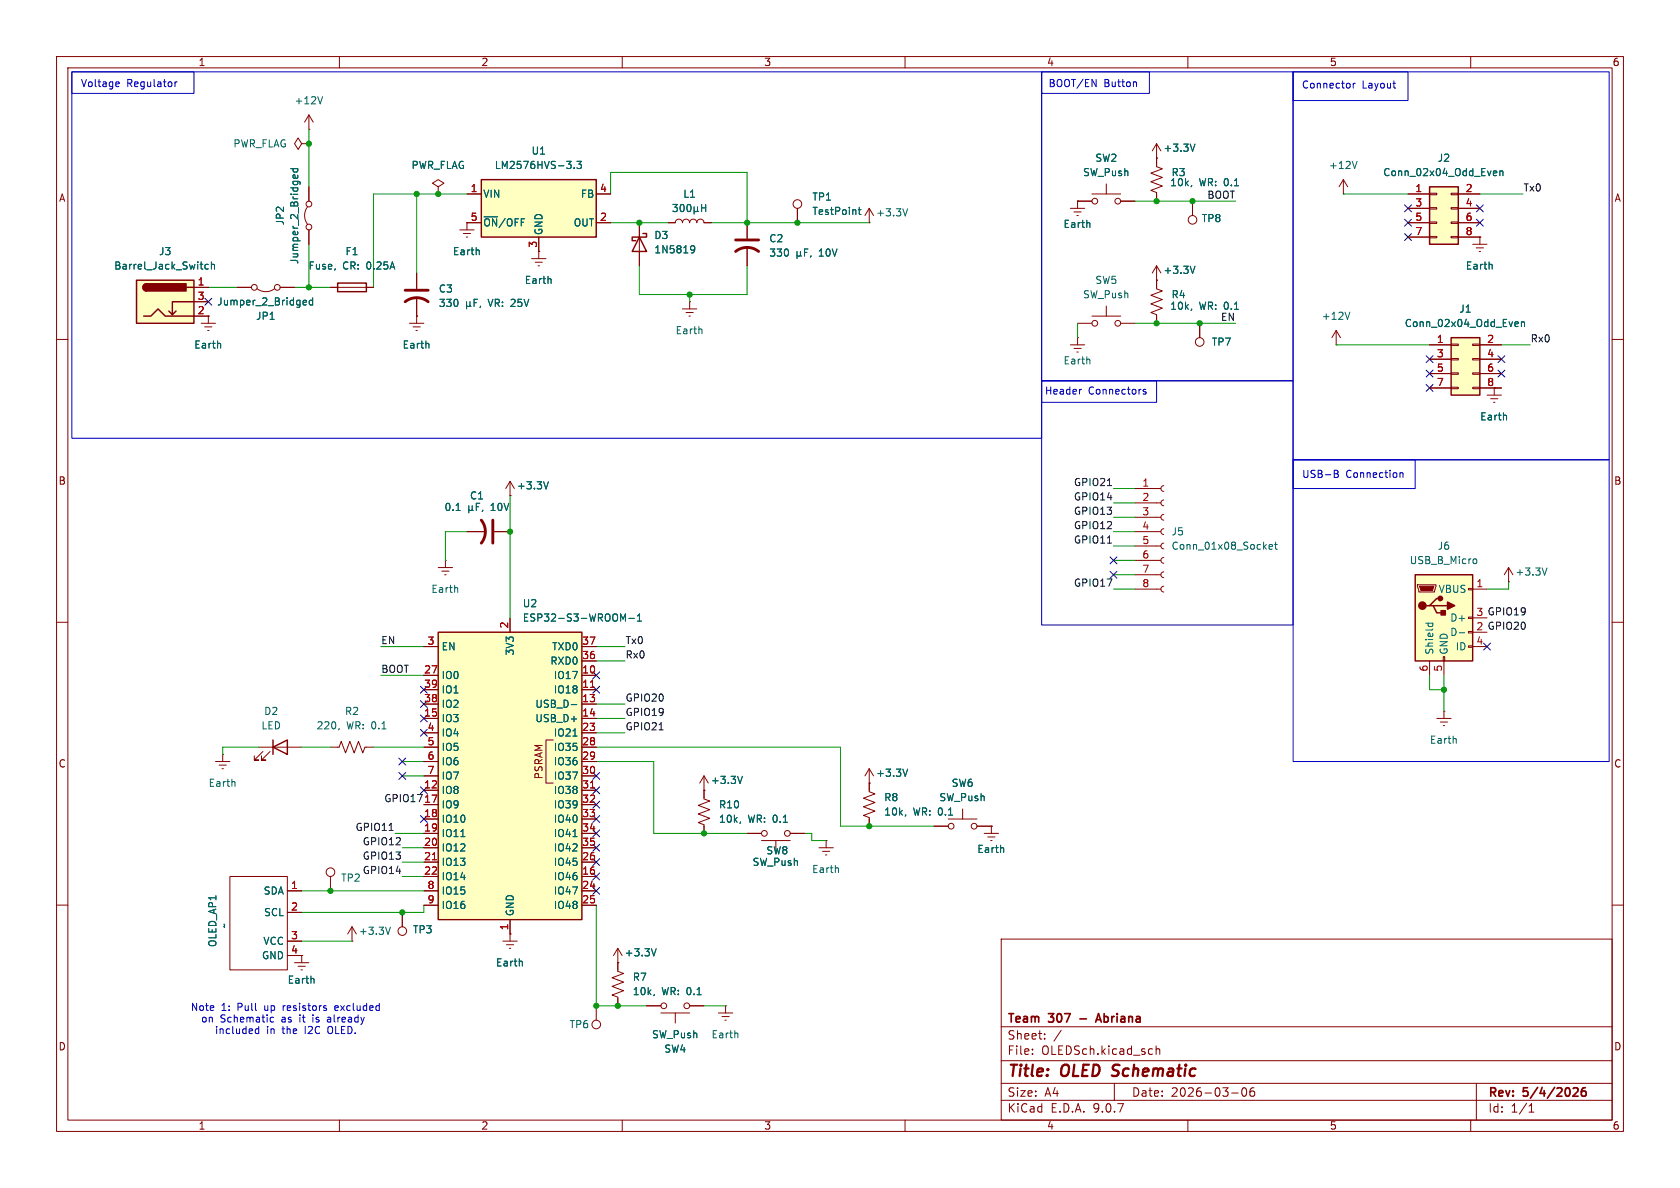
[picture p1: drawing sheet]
<svg xmlns="http://www.w3.org/2000/svg" width="297mm" height="210mm" viewBox="0 0 297 210" stroke-linecap="round" stroke-linejoin="round" font-family="sans-serif">
<g fill="none" stroke="#840000" stroke-width=".18">
<path d="M10 10h277v190h-277zM12 12h273v186h-273zM60 10v2M110 10v2M160 10v2M210 10v2M260 10v2M54.4 36.6a2.54 2.54 0 0 0 0 3M54.6 33v2.6M113 39.4v7.6M118.1 39.4h1.3a.64 .64 0 0 1 .6-.7 .64 .64 0 0 1 .6 .7 .64 .64 0 0 1 .7-.7 .64 .64 0 0 1 .6 .7 .64 .64 0 0 1 .7-.7 .64 .64 0 0 1 .6 .7 .64 .64 0 0 1 .6-.7 .64 .64 0 0 1 .7 .7h1.2M132.1 39.4v2.8"/>
<path d="M141 36.8v2.6M153.7 39.4h.1M153.7 36.8l-.8 1.3M153.7 36.8l.7 1.3M153.7 36.8v2.6M54.6 40.6v2.6M58.4 50.8h7.6M73.7 48.3v2.8M73.7 52.6v3.3M120.6 54.6h2.6M121.3 55.2h1.3M121.8 55.9h.2"/>
<path d="M121.9 53.3h.1M121.9 53.3v1.3M132.1 43.7v3.3M10 60h2M285 60h2M90.2 87.6h.1M90.2 85.1v2.5M90.2 85.1l-.8 1.3M90.2 85.1l.7 1.3M200.7 86.4h4.5M200.7 88.9h4.5M200.7 91.4h4.5"/>
<path d="M200.7 94h4.5M200.7 96.5h4.5M200.7 99.1h4.5M205.7 85.9l-.3 .1-.2 .4 .2 .3 .3 .2M205.7 88.4l-.3 .1-.2 .4 .2 .4 .3 .1M205.7 90.9l-.3 .2-.2 .3 .2 .4 .3 .1M205.7 93.5l-.3 .1-.2 .4 .2 .3 .3 .2M205.7 96l-.3 .2-.2 .3 .2 .4 .3 .1M205.7 98.6l-.3 .1-.2 .4 .2 .3 .3 .2M10 110h2M200.7 101.6h4.5M200.7 104.1h4.5"/>
<path d="M205.7 101.1l-.3 .1-.2 .4 .2 .4 .3 .1M205.7 103.6l-.3 .2-.2 .3 .2 .4 .3 .1M285 110h2M38.1 134.6h2.5M38.7 135.3h1.3M39.2 135.9h.3M39.4 133.4h.1M39.4 133.4v1.2M45.7 132.1h7.6M46.5 132.8l-1.5 1.6h.7h-.7v-.8M47.8 132.8l-1.6 1.6h.8h-.8v-.8M58.4 132.1h1.5l.4-1 .8 2 .7-2 .8 2 .8-2 .7 2 .4-1h1.5"/>
<path d="M124.5 139.7h.1M124.5 137.2l-.8 1.2M124.5 137.2l.7 1.2M124.5 137.2v2.5M40.6 154.9h10.2v16.6h-10.2zM50.8 157.5h2.5M144.8 149.9h2.5M145.4 150.5h1.3M145.9 151.1h.3M146 148.6h.1M146 148.6v1.3M165.1 146.1h2.5"/>
<path d="M167.6 144.8h5.1M170.2 143v1.8M172.7 146.1h2.6M174 147.3h2.5M174.6 148h1.3M175.1 148.6h.3M175.3 146.1h.1M175.3 146.1v1.2M10 160h2M50.8 166.4h2.5M50.8 161.3h2.5M50.8 168.9h2.5"/>
<path d="M52.1 170.2h2.5M52.7 170.8h1.3M53.2 171.5h.3M53.3 168.9h.1M53.3 168.9v1.3M62.2 166.4h.1M62.2 163.8l-.7 1.3M62.2 163.8l.8 1.3M62.2 163.8v2.6M71.1 161.3v2.5M88.9 166.4h2.5M89.5 167h1.3"/>
<path d="M90 167.6h.3M90.2 165.1h.1M90.2 165.1v1.3M177 166h108v32h-108zM285 160h2M60 198v2M110 198v2M160 198v2M177 194.5h108M177 191.5h108M177 187.5h108M177 181.5h108"/>
<path d="M182.5 186.3v.1M182.5 185.5v.1M184.7 183.6v.1M184.7 182.8v.1M187.6 182.1l-1.3 2M197 191.5v3M204.4 184.9v1.5M204.4 185.5l.2-.1 .4 .1v.9M210 198v2M217.7 193.2h1.2M219.7 192.4l.2-.1a.81 .81 0 0 1 .6 .6 .81 .81 0 0 1-.3 .8l-.2 .1a.81 .81 0 0 1-.3-1.4zM221.7 192.3a.59 .59 0 0 0-.7 .6v.6l.1 .2 .4 .1 .2-.1 .1-.5-.1-.3h-.5l-.2 .3"/>
<path d="M260 198v2M261 191.5v6.5M270.3 196.6h.9M270.3 195.5l.4-.4v1.5"/>
<circle cx="54.6" cy="36.1" r=".51"/>
<circle cx="141" cy="36.1" r=".76"/>
<circle cx="54.6" cy="40.1" r=".51"/>
<circle cx="168.1" cy="146.1" r=".51"/>
<circle cx="172.2" cy="146.1" r=".51"/>
<circle cx="71.1" cy="164.6" r=".76"/>
</g>
<path d="M193.7 180.7l.5-1.5 .5 1.5M193.8 180.3h.8M278.1 192.4l.6-.1 .2 .1 .1 .3-.9 1.1h.9M280.3 192.3a.59 .59 0 0 0-.7 .6v.6l.1 .2 .4 .1 .2-.2 .1-.5-.1-.2h-.5l-.2 .2" fill="none" stroke="#840000" stroke-width=".3"/>
<path d="M196.6 190.1l.2 .1M196.9 188.4l-.2 .2 .1 .4" fill="none" stroke="#840000" stroke-width=".4"/>
<g fill="none" stroke="#006464" stroke-width=".18">
<path d="M51.4 29.8h1.2M51.9 29.8l-.1 .4 .2 .2 .6-.1v-.5M51.9 31.4l-.1-.3 .3-.2 .1 .6M52.6 31v.4M119 36.1h.7l-.4 .5 .4 .1v.6l-.2 .1-.5-.1M120.4 36.2l.1-.1a.68 .68 0 0 1 .5 .7 .68 .68 0 0 1-.5 .6 .84 .84 0 0 1-.1-1.2zM121.6 36.3l.1-.2a.68 .68 0 0 1 .5 .7 .68 .68 0 0 1-.5 .6l-.1-.1-.2-.4zM122.7 37.2l.2 .2h.2l.2-.2M122.7 36.6v1.2M123.3 37.2l.2 .2M123.3 36.6v.6M124 36.1v1.3"/>
<path d="M124 36.7h.8M124.8 36.1v1.3M151.7 37.1h.5M151.9 36.6v1.1l.3 .2M160.5 36.9l-.5 1.3M82.5 53.3v1.3M82.5 54l.2 .2h.2l.2-.2M83.1 54l.2 .2M83.1 53.3v.7M83.8 53.5h.4M84.4 52.9h-.6v1.3M85 54.1l-.2 .3"/>
<path d="M122.2 43.5l.4-.1 .2 .2a.84 .84 0 0 1-.3 1.1h-.3M122.8 44l-.2 .2h-.4M124 58.2l.1 .8M140.9 44.4v1.3M140.9 45.1l.2 .2h.2l.2-.2M141.5 45.1l.2 .2M141.5 44.4v.7M142.2 44.6h.5M142.8 44h-.6v1.3M143.4 45.2l-.1 .3M97 85.2l-.5 1.2M224.4 96.7l.6-.1-.1-.3h-.4l-.1 .1v.6h.5"/>
<path d="M225.3 96.3h.5M225.5 95.8v1.1l.3 .2M41.5 138.2v.8M60 128.8l-.2 .2M131.2 137.2l-.4 1.3M148.2 153.5v.7M177.4 149.9v.8M55.5 173v.8M69 163.9l-.4 1.3M92.3 170v.8"/>
</g>
<path d="M59.7 50h5.1v1.6h-5.1zM113 41.9l1.3 2.6h-2.5zM113.7 41.3h.6v.6h-2.5v.6h.6M48.3 132.1l2.5-1.3v2.6zM48.3 130.8v2.6" fill="none" stroke="#840000" stroke-width=".25"/>
<path d="M71.6 53.3a3.3 3.3 0 0 1 4.1 0M71.6 51.3h4.1M130 44.5a3.3 3.3 0 0 1 4.1 0M130 42.4h4.1" fill="none" stroke="#840000" stroke-width=".51"/>
<path d="M85.1 31.8h20.3v10.1h-20.3z" fill="#ffffc2"/>
<path d="M85.1 31.8h20.3v10.1h-20.3z" fill="none" stroke="#840000" stroke-width=".25"/>
<g fill="none" stroke="#840000" stroke-width=".18">
<path d="M77.5 33l1-.6-1-.6-1 .6 1 .6v1.3M77.5 34.3h.1M82.5 39.4h.1M82.5 34.3h2.6M82.5 39.4h2.6M82.5 39.4v1.2M105.4 34.3h2.5M105.4 39.4h2.5M72.4 57.2h2.5M73 57.8h1.3M73.5 58.4h.3M73.7 55.9h.1"/>
<path d="M73.7 55.9v1.3M81.3 40.6h2.5M81.9 41.3h1.3M82.4 41.9h.3M94 45.7h2.5M94.6 46.4h1.3M95.1 47h.3M95.2 44.5h.1M95.2 41.9v3.8M78.7 99.1h.1M78.7 99.1v1.2M82.5 94h3.4"/>
<path d="M87.4 94h2.8M77.5 100.3h2.5M78.1 101h1.3M78.6 101.6h.3M124.5 139.7v1.5l1 .4-2.1 .8 2.1 .7-2.1 .8 2.1 .8-2.1 .7 1.1 .4v1.5M153.7 138.4h.1M153.7 135.9l-.8 1.3M153.7 135.9l.7 1.3M153.7 135.9v2.5M132.1 147.3h2.5M134.6 148.6h5.1M137.2 148.6v1.8"/>
<path d="M139.7 147.3h2.5M109.2 167.6v4.1l1 .4-2 .7 2 .8-2 .8 2 .7-2 .8 1 .4v1.5M109.2 170.2h.1M109.2 167.6l-.7 1.3M109.2 167.6l.8 1.3M114.3 177.8h2.5M116.8 179.1h5.1M119.4 179.1v1.7M121.9 177.8h2.6M127 179.1h2.5M127.6 179.7h1.3M128.3 177.8h.1"/>
<path d="M128.3 177.8v1.3M128.1 180.3h.3"/>
<circle cx="135.1" cy="147.3" r=".51"/>
<circle cx="139.2" cy="147.3" r=".51"/>
<circle cx="117.3" cy="177.8" r=".51"/>
<circle cx="121.4" cy="177.8" r=".51"/>
</g>
<g fill="none" stroke="#006464" stroke-width=".18">
<path d="M101.5 29.7v.1M102 28.5h.8l-.4 .5 .3 .1v.6l-.2 .1-.5-.1M84.7 44.2v.8M97.4 49.3v.8M75.8 60.8v.7M80.6 90.2h.8M82.9 90.1l.2 .1h.2l.2-.1M82.9 89.4v1.3M83.5 90.1l.2 .1M83.5 89.4v.7M84.2 89.6h.4M84.2 89v1.2"/>
<path d="M85.4 90.2l-.2 .2M80.9 103.9v.8M160.5 136l-.5 1.2M130.9 145.3l-.1 .2M115.7 175.8l-.1 .2M116 167.7l-.4 1.3M130.4 182.7v.8"/>
</g>
<path d="M85.1 91.9a3.3 3.3 0 0 1 0 4.1M87.1 91.9v4.1" fill="none" stroke="#840000" stroke-width=".51"/>
<path d="M77.5 111.8h25.4v50.8h-25.4z" fill="#ffffc2"/>
<path d="M77.5 111.8h25.4v50.8h-25.4z" fill="none" stroke="#840000" stroke-width=".25"/>
<g fill="none" stroke="#840000" stroke-width=".18">
<path d="M74.9 114.3h2.6M74.9 119.4h2.6M90.2 109.2v2.6M102.9 114.3h2.5M102.9 119.4h2.5M102.9 116.8h2.5M74.9 121.9h2.6M74.9 124.5h2.6M74.9 127h2.6M74.9 129.5h2.6M74.9 132.1h2.6M74.9 134.6h2.6"/>
<path d="M74.9 137.2h2.6M74.9 139.7h2.6M97.8 130.8h-1.3v7.6h1.3M102.9 121.9h2.5M102.9 124.5h2.5M102.9 127h2.5M102.9 129.5h2.5M102.9 132.1h2.5M102.9 134.6h2.5M102.9 137.2h2.5M102.9 139.7h2.5M58.4 154.9v2.6"/>
<path d="M74.9 142.2h2.6M74.9 144.8h2.6M74.9 147.3h2.6M74.9 149.9h2.6M74.9 152.4h2.6M74.9 154.9h2.6M74.9 157.5h2.6M102.9 142.2h2.5M102.9 144.8h2.5M102.9 147.3h2.5M102.9 149.9h2.5M102.9 152.4h2.5"/>
<path d="M102.9 154.9h2.5M102.9 157.5h2.5M74.9 160h2.6M90.2 162.6v2.5M102.9 160h2.5M105.4 177.8v2.5"/>
<circle cx="58.4" cy="154.2" r=".76"/>
<circle cx="105.4" cy="181.1" r=".76"/>
</g>
<path d="M110.1 109.4l.5-.9v1.3M111.2 109.3h.9M112.7 109.8h.7M112.7 108.9l.3-.4v1.3M101 124.6h1M101.3 130.1h.7M81.5 147.9h.7M101.3 147.9h.7" fill="none" stroke="#006464" stroke-width=".18"/>
<path d="M104.4 121.5h.7M104.4 139.3h.7M76.4 152h.8" fill="none" stroke="#a90000" stroke-width=".18"/>
<path d="M24.1 49.5h10.2v7.7h-10.2z" fill="#ffffc2"/>
<path d="M24.1 49.5h10.2v7.7h-10.2zM25.4 55.9h1.3l1.2-1.3 1.3 1.3h5.1M25.9 50.2a.64 .64 0 0 0-.6 .6 .64 .64 0 0 0 .6 .6M31.1 55l-.6 .6M33 50.8h1.3M34.3 53.3h-3.8v2.3l-.7-.6" fill="none" stroke="#840000" stroke-width=".25"/>
<g fill="#840000" stroke="#840000" stroke-width=".25">
<path d="M25.5 50.4l.4-.2v1.2a.63 .63 0 0 1-.6-.4 .63 .63 0 0 1 .2-.6z"/>
<path d="M25.9 50.2h7v1.2h-7z"/>
</g>
<g fill="none" stroke="#840000" stroke-width=".18">
<path d="M53.3 25.4l-.6-1-.6 1 .6 1 .6-1h1.3M54.6 22.9h.1M54.6 25.4h.1M54.6 20.3l-.8 1.3M54.6 20.3l.8 1.3M54.6 20.3v2.6M189.2 36.8h2.6M189.9 37.5h1.2M190.4 38.1h.2M190.5 35.6h.1M190.5 35.6v1.2M190.5 35.6h2.5"/>
<path d="M193 34.3h5.1M195.6 32.5v1.8M198.1 35.6h2.6M204.5 27.9h.1M204.5 25.4v4.1l1 .3-2 .8 2 .8-2 .7 2 .8-2 .8 1 .3v1.6M204.5 25.4l-.8 1.3M204.5 25.4l.7 1.3M210.8 35.6v2.5M237.5 34.3h.1M237.5 31.8l-.8 1.2M237.5 31.8l.8 1.2M237.5 31.8v2.5"/>
<path d="M34.3 50.8h2.5M34.3 53.3h2.5M34.3 55.9h2.5M35.6 57.2h2.5M36.2 57.8h1.3M36.7 58.4h.3M36.8 55.9h.1M36.8 55.9v1.3M41.9 50.8h2.5M45.5 51.1a2.54 2.54 0 0 0 3 0M49.5 50.8h2.6M190.5 59.7h.1"/>
<path d="M190.5 57.2h2.5M190.5 59.7v1.3M193 55.9h5.1M195.6 54.1v1.8M198.1 57.2h2.6M204.5 47v4.1l1 .3-2 .8 2 .8-2 .7 2 .8-2 .7 1 .4v1.6M204.5 49.5h.1M204.5 47l-.8 1.3M204.5 47l.7 1.3M212.1 57.2v2.5M260.3 43.2h2.6M261 43.8h1.3"/>
<path d="M261.5 44.5h.2M261.6 41.9h.1M261.6 41.9v1.3M189.2 61h2.6M189.9 61.6h1.2M190.4 62.2h.2M153.7 138.4v1.6l1 .3-2 .8 2 .8-2 .7 2 .8-2 .7 1 .4v1.6"/>
<circle cx="193.5" cy="35.6" r=".51"/>
<circle cx="197.6" cy="35.6" r=".51"/>
<circle cx="210.8" cy="38.9" r=".76"/>
<circle cx="45" cy="50.8" r=".51"/>
<circle cx="49" cy="50.8" r=".51"/>
<circle cx="193.5" cy="57.2" r=".51"/>
<circle cx="197.6" cy="57.2" r=".51"/>
<circle cx="212.1" cy="60.5" r=".76"/>
</g>
<g fill="none" stroke="#006464" stroke-width=".18">
<path d="M57 17.1l-.4 1.3M192.6 39.4l.1 .8M210.7 32.8l-.1 .2M211.3 25.5l-.5 1.2M239.9 28.5l-.4 1.3M36.8 46.8l-.3-.1-.3 .3 .1 .5h.5M37.4 46.8l.2-.1 .3 .1v.8M37.4 46.3v1.3M53.6 53.9h.5M53.6 53.1h.4l.2 .3-.6 .1M55.3 53.1h-.4l-.2 .2 .1 .6h.5M55.3 52.6v1.3"/>
<path d="M210.7 54.6l-.1 .3M211.3 47.1l-.5 1.2M263.7 46.8l.1 .8M38.9 60.8l.1 .7M192.6 63.5l.1 .8M160.1 144l-.1 .3"/>
</g>
<path d="M252.7 33h5.1v10.2h-5.1z" fill="#ffffc2"/>
<path d="M252.7 33h5.1v10.2h-5.1z" fill="none" stroke="#840000" stroke-width=".25"/>
<g fill="none" stroke="#840000" stroke-width=".18">
<path d="M248.9 34.3h3.8M248.9 36.8h3.8M248.9 39.4h3.8M252.7 34.2h1.3v.2h-1.3zM252.7 36.7h1.3v.3h-1.3zM252.7 39.2h1.3v.3h-1.3zM256.5 34.2h1.3v.2h-1.3zM256.5 36.7h1.3v.3h-1.3zM256.5 39.2h1.3v.3h-1.3zM257.8 34.3h3.8M257.8 36.8h3.8M257.8 39.4h3.8"/>
<path d="M236.2 58.4l-.7 1.3M236.2 58.4l.8 1.3M236.2 58.4v2.6M248.9 41.9h3.8M252.7 41.8h1.3v.2h-1.3zM256.5 41.8h1.3v.2h-1.3zM257.8 41.9h3.8M236.2 61h.1"/>
</g>
<path d="M264.2 30.2l.4 .1v.2l-.6 .1M264.6 31l-.4 .1M265.2 30.3l.1-.1 .3 .1 .1 .8M265.2 30.2v.9M238.6 55.2l-.4 1.3" fill="none" stroke="#006464" stroke-width=".18"/>
<path d="M256.5 59.7h5.1v10.2h-5.1z" fill="#ffffc2"/>
<path d="M256.5 59.7h5.1v10.2h-5.1z" fill="none" stroke="#840000" stroke-width=".25"/>
<g fill="none" stroke="#840000" stroke-width=".18">
<path d="M252.7 61h3.8M252.7 63.5h3.8M252.7 66h3.8M252.7 68.6h3.8M256.5 60.8h1.3v.3h-1.3zM256.5 63.4h1.3v.2h-1.3zM256.5 65.9h1.3v.3h-1.3zM256.5 68.5h1.3v.2h-1.3zM260.3 60.8h1.3v.3h-1.3zM260.3 63.4h1.3v.2h-1.3zM260.3 65.9h1.3v.3h-1.3zM260.3 68.5h1.3v.2h-1.3z"/>
<path d="M261.6 61h3.8M261.6 63.5h3.8M261.6 66h3.8M261.6 68.6h3.8M262.9 69.9h2.5M263.5 70.5h1.3M264 71.1h.3M264.2 68.6v1.3M266.7 102.9h.1M266.7 100.3l-.8 1.3M266.7 100.3l.8 1.3M266.7 100.3v2.6"/>
<path d="M254 127h2.5M254.6 127.6h1.3M255.1 128.3h.3M255.3 125.7h.1M255.3 125.7v1.3"/>
</g>
<path d="M268 56.9h.4v.3l-.6 .1M268.4 57.7h-.4M269 57l.1-.1h.4v.8M269 56.9v.8M266.3 73.5v.7M273.5 100.4l-.4 1.3M257.4 130.6v.8" fill="none" stroke="#006464" stroke-width=".18"/>
<path d="M250.2 101.6h10.1v15.2h-10.1z" fill="#ffffc2"/>
<path d="M250.2 101.6h10.1v15.2h-10.1zM252.7 107.1h.7l.6 1.2h1.3M253.4 107.1h2.5M254.6 105.8h-.6l-1.3 1.3h-.6" fill="none" stroke="#840000" stroke-width=".25"/>
<g fill="none" stroke="#840000" stroke-width=".18">
<path d="M54.6 33v2.6M77.5 34.3h.1M82.5 39.4h.1M82.5 39.4h2.6M82.5 34.3h2.6M105.4 39.4h2.5M105.4 34.3h2.5M113 39.4v2.5M118.1 39.4h1.3M124.5 39.4h1.2M132.1 39.4v2.8M141 36.8v2.6"/>
<path d="M190.5 35.6h.1M190.5 35.6h2.5M198.1 35.6h2.6M204.5 27.9h.1M204.5 27.9v1.3M204.5 34.3v1.3M210.8 35.6v2.5M248.9 39.4h3.8M248.9 34.3h3.8M248.9 36.8h3.8M257.8 39.4h3.8M257.8 34.3h3.8"/>
<path d="M257.8 36.8h3.8M34.3 50.8h2.5M34.3 53.3h2.5M34.3 55.9h2.5M36.8 55.9h.1M41.9 50.8h2.5M49.5 50.8h2.6M54.6 40.6v2.6M58.4 50.8h1.3M64.8 50.8h1.2M73.7 55.9h.1M73.7 48.3v2.8"/>
<path d="M73.7 52.6v3.3M95.2 44.5h.1M95.2 41.9v2.6M113 44.5v2.5M132.1 43.7v3.3M204.5 49.5h.1M204.5 49.5v1.3M204.5 55.9v1.3M212.1 57.2v2.5M248.9 41.9h3.8M257.8 41.9h3.8M261.6 41.9h.1"/>
<path d="M252.7 61h3.8M252.7 63.5h3.8M252.7 66h3.8M252.7 68.6h3.8M261.6 61h3.8M261.6 63.5h3.8M261.6 66h3.8M261.6 68.6h3.8M82.5 94h3.4M87.4 94h2.8M90.2 87.6h.1M74.9 114.3h2.6"/>
<path d="M74.9 119.4h2.6M90.2 109.2v2.6M102.9 114.3h2.5M102.9 119.4h2.5M102.9 116.8h2.5M250.6 103.4h3.3v.2l-.3 1h-2.8zM252.7 116.8v2.6M255.1 116.1h.3v.7h-.3zM255.3 116.8v2.6M259.6 104h.7v.3h-.7zM259.6 109.1h.7v.2h-.7zM259.6 111.6h.7v.3h-.7z"/>
<path d="M259.6 114.2h.7v.2h-.7zM260.3 104.1h2.6M260.3 109.2h2.6M260.3 114.3h2.6M74.9 121.9h2.6M74.9 124.5h2.6M74.9 127h2.6M74.9 129.5h2.6M74.9 132.1h2.6M74.9 134.6h2.6M74.9 137.2h2.6M74.9 139.7h2.6"/>
<path d="M102.9 121.9h2.5M102.9 124.5h2.5M102.9 127h2.5M102.9 129.5h2.5M102.9 132.1h2.5M102.9 134.6h2.5M102.9 137.2h2.5M102.9 139.7h2.5M124.5 139.7h.1M124.5 139.7v1.3M153.7 138.4h.1M153.7 138.4v1.3"/>
<path d="M50.8 157.5h2.5M74.9 142.2h2.6M74.9 144.8h2.6M74.9 147.3h2.6M74.9 149.9h2.6M74.9 152.4h2.6M74.9 154.9h2.6M74.9 157.5h2.6M102.9 142.2h2.5M102.9 144.8h2.5M102.9 147.3h2.5M102.9 149.9h2.5"/>
<path d="M102.9 152.4h2.5M102.9 154.9h2.5M102.9 157.5h2.5M124.5 146.1v1.2M132.1 147.3h2.5M139.7 147.3h2.5M153.7 144.8v1.3M165.1 146.1h2.5M172.7 146.1h2.6M175.3 146.1h.1M50.8 161.3h2.5M50.8 166.4h2.5"/>
<path d="M50.8 168.9h2.5M53.3 168.9h.1M71.1 161.3v2.5M74.9 160h2.6M90.2 165.1h.1M90.2 162.6v2.5M102.9 160h2.5M109.2 170.2h.1M109.2 170.2v1.3M109.2 176.5v1.3M114.3 177.8h2.5M121.9 177.8h2.6"/>
</g>
<path d="M251 103.6h2.5l-.3 .8h-2z" fill="#840000" stroke="#840000" stroke-width=".18"/>
<g fill="#840000" stroke="#840000" stroke-width=".25">
<path d="M254.8 108h.7v.7h-.7z"/>
<path d="M255.9 106.4l1.3 .7-1.3 .6z"/>
<circle cx="251.5" cy="107.1" r=".63"/>
<circle cx="254.6" cy="105.8" r=".38"/>
</g>
<g fill="none" stroke="#006464" stroke-width=".18">
<path d="M51.4 29.8h1.2M51.9 29.8l-.1 .4 .2 .2 .6-.1v-.5M51.9 31.4l-.1-.3 .3-.2 .1 .6M52.6 31v.4M101.5 29.7v.1M102 28.5h.8l-.4 .5 .3 .1v.6l-.2 .1-.5-.1M119 36.1h.7l-.4 .5 .4 .1v.6l-.2 .1-.5-.1M120.4 36.2l.1-.1a.68 .68 0 0 1 .5 .7 .68 .68 0 0 1-.5 .6 .84 .84 0 0 1-.1-1.2zM121.6 36.3l.1-.2a.68 .68 0 0 1 .5 .7 .68 .68 0 0 1-.5 .6l-.1-.1-.2-.4zM122.7 37.2l.2 .2h.2l.2-.2M122.7 36.6v1.2M123.3 37.2l.2 .2"/>
<path d="M123.3 36.6v.6M124 36.1v1.3M124 36.7h.8M124.8 36.1v1.3M151.7 37.1h.5M151.9 36.6v1.1l.3 .2M192.6 39.4l.1 .8M210.7 32.8l-.1 .2M211.3 25.5l-.5 1.2M264.2 30.2l.4 .1v.2l-.6 .1M264.6 31l-.4 .1M265.2 30.3l.1-.1 .3 .1 .1 .8"/>
<path d="M265.2 30.2v.9M36.8 46.8l-.3-.1-.3 .3 .1 .5h.5M37.4 46.8l.2-.1 .3 .1v.8M37.4 46.3v1.3M53.6 53.9h.5M53.6 53.1h.4l.2 .3-.6 .1M55.3 53.1h-.4l-.2 .2 .1 .6h.5M55.3 52.6v1.3M82.5 53.3v1.3M82.5 54l.2 .2h.2l.2-.2M83.1 54l.2 .2M83.1 53.3v.7"/>
<path d="M83.8 53.5h.4M84.4 52.9h-.6v1.3M84.7 44.2v.8M85 54.1l-.2 .3M97.4 49.3v.8M122.2 43.5l.4-.1 .2 .2a.84 .84 0 0 1-.3 1.1h-.3M122.8 44l-.2 .2h-.4M140.9 44.4v1.3M140.9 45.1l.2 .2h.2l.2-.2M141.5 45.1l.2 .2M141.5 44.4v.7M142.2 44.6h.5"/>
<path d="M142.8 44h-.6v1.3M143.4 45.2l-.1 .3M210.7 54.6l-.1 .3M211.3 47.1l-.5 1.2M263.7 46.8l.1 .8M268 56.9h.4v.3l-.6 .1M268.4 57.7h-.4M269 57l.1-.1h.4v.8M269 56.9v.8M38.9 60.8l.1 .7M75.8 60.8v.7M266.3 73.5v.7"/>
<path d="M80.6 90.2h.8M82.9 90.1l.2 .1h.2l.2-.1M82.9 89.4v1.3M83.5 90.1l.2 .1M83.5 89.4v.7M84.2 89.6h.4M84.2 89v1.2M85.4 90.2l-.2 .2M97 85.2l-.5 1.2M260.7 98.8l.3 .1 .1 .1-.1 .5-.3 .1M110.1 109.4l.5-.9v1.3M111.2 109.3h.9"/>
<path d="M112.7 109.8h.7M112.7 108.9l.3-.4v1.3M252 110.2h1.3M252.5 110.2v.3M253.2 110.2l.1 .3M258 111.9h.9M101 124.6h1M101.3 130.1h.7M131.2 137.2l-.4 1.3M160.5 136l-.5 1.2M81.5 147.9h.7M101.3 147.9h.7"/>
<path d="M130.9 145.3l-.1 .2M160.1 144l-.1 .3M177.4 149.9v.8M55.5 173v.8M92.3 170v.8M115.7 175.8l-.1 .2M116 167.7l-.4 1.3"/>
</g>
<path d="M195.8 85.8h.7M195.8 96h.7M116.5 129h.7M68.8 146.8h.7" fill="none" stroke="#0f0f0f" stroke-width=".18"/>
<g fill="none" stroke="#009600" stroke-width=".18">
<path d="M54.6 22.9v10.1M73.7 34.3v14M82.5 34.3h-16.5v16.5M107.9 39.4h10.2M107.9 34.3v-3.8h24.2v8.9M125.7 39.4h28M200.7 35.6h17.7M237.5 34.3h11.4M261.6 34.3h7.6M36.8 50.8h5.1M52.1 50.8h6.3M54.6 43.2v7.6"/>
<path d="M113 47v5.1h19.1v-5.1M121.9 52.1v1.2M190.5 57.2v2.5M200.7 57.2h17.7M236.2 61h16.5M264.2 68.6h1.2M265.4 61h5.1M82.5 94h-3.8v5.1M90.2 87.6v21.6M196.8 99.1h3.9M196.8 96.5h3.9M196.8 86.4h3.9"/>
<path d="M196.8 91.4h3.9M196.8 94h3.9M196.8 88.9h3.9M67.3 119.4h7.6M67.3 114.3h7.6M105.4 114.3h5.1M105.4 116.8h5.1M196.8 101.6h3.9M196.8 104.1h3.9M252.7 119.4v2.5h2.6M255.3 119.4v6.3M266.7 102.9v1.2h-3.8"/>
<path d="M45.7 132.1h-6.3v1.3M53.3 132.1h5.1M66 132.1h8.9M71.1 134.6h3.8M71.1 137.2h3.8M105.4 127h5.1M105.4 124.5h5.1M105.4 129.5h5.1M105.4 132.1h43.2v14h16.5M105.4 134.6h10.2v12.7h16.5M53.3 157.5h21.6M69.8 147.3h5.1"/>
<path d="M71.1 154.9h3.8M71.1 149.9h3.8M71.1 152.4h3.8M142.2 147.3h1.3v1.3h2.5M53.3 166.4h8.9M74.9 160v1.3h-21.6M105.4 160v17.8h8.9M124.5 177.8h3.8"/>
</g>
<g fill="none" stroke="#000084" stroke-width=".18">
<path d="M248.3 38.8l1.2 1.2M248.3 36.2l1.2 1.2M249.5 38.8l-1.2 1.2M249.5 36.2l-1.2 1.2M261 36.2l1.2 1.2M261 38.8l1.2 1.2M262.2 36.2l-1.2 1.2M262.2 38.8l-1.2 1.2M36.2 52.7l1.2 1.2M37.4 52.7l-1.2 1.2M248.3 41.3l1.2 1.2M249.5 41.3l-1.2 1.2"/>
<path d="M252.1 68l1.2 1.2M252.1 65.4l1.2 1.2M252.1 62.9l1.2 1.2M253.3 68l-1.2 1.2M253.3 65.4l-1.2 1.2M253.3 62.9l-1.2 1.2M264.8 62.9l1.2 1.2M264.8 65.4l1.2 1.2M266 62.9l-1.2 1.2M266 65.4l-1.2 1.2M196.2 98.5l1.3 1.2M197.5 98.5l-1.3 1.2"/>
<path d="M104.8 118.8l1.2 1.2M106 118.8l-1.2 1.2M196.2 101l1.3 1.2M197.5 101l-1.3 1.2M262.3 113.7l1.2 1.2M263.5 113.7l-1.2 1.2M70.5 134l1.2 1.2M70.5 136.6l1.2 1.2M71.7 134l-1.2 1.2M71.7 136.6l-1.2 1.2M74.3 128.9l1.2 1.2M74.3 139.1l1.2 1.2"/>
<path d="M74.3 121.3l1.2 1.2M74.3 123.9l1.2 1.2M74.3 126.4l1.2 1.2M75.5 128.9l-1.2 1.2M75.5 139.1l-1.2 1.2M75.5 121.3l-1.2 1.2M75.5 123.9l-1.2 1.2M75.5 126.4l-1.2 1.2M104.8 136.6l1.2 1.2M104.8 121.3l1.2 1.2M104.8 139.1l1.2 1.2M106 136.6l-1.2 1.2"/>
<path d="M106 121.3l-1.2 1.2M106 139.1l-1.2 1.2M74.3 144.2l1.2 1.2M75.5 144.2l-1.2 1.2M104.8 154.3l1.2 1.2M104.8 156.9l1.2 1.2M104.8 146.7l1.2 1.2M104.8 149.3l1.2 1.2M104.8 144.2l1.2 1.2M104.8 141.6l1.2 1.2M104.8 151.8l1.2 1.2M106 154.3l-1.2 1.2"/>
<path d="M106 156.9l-1.2 1.2M106 146.7l-1.2 1.2M106 149.3l-1.2 1.2M106 144.2l-1.2 1.2M106 141.6l-1.2 1.2M106 151.8l-1.2 1.2"/>
</g>
<g fill="none" stroke="#0000c2" stroke-width=".18">
<path d="M12.7 12.7h21.6v3.8h-21.6zM12.7 12.7h171.4v64.8h-171.4zM20.7 14.5h.3l.1 .3-.6 .1M21 15.3h-.3M30.9 14.5v.8M31.3 14.5l-.4 .2M184.1 12.7h19.1v3.8h-19.1zM184.1 12.7h44.5v54.6h-44.5zM193.1 14l.7 1.3v-1.3M200.7 14.5l.2 .2v.6M228.6 12.7h20.3v5.1h-20.3zM228.6 12.7h55.9v68.6h-55.9z"/>
<path d="M239.2 14.7v.9M239.6 14.7l-.4 .3M246.2 14.7h.5M246.6 15.6h.1M184.1 67.3h44.5v43.2h-44.5zM184.1 67.3h20.4v3.8h-20.4zM191.2 68.8l-.2 .1M202.6 68.9l-.3-.1-.2 .2v.2l.5 .1v.3h-.5M228.6 81.3h21.6v5.1h-21.6zM228.6 81.3h55.9v53.3h-55.9zM235.9 83.1l.6 .2v.2l-.2 .2M235.9 83.7h.4"/>
<path d="M236.3 83.7l.3 .3-.1 .3-.6 .1M247.5 83.6v.8M247.5 83.7l.2-.1h.3v.8M47.9 179.9l-.1 .2M57.7 178.3v.3M58 179.8l-.1 .1M59.4 177.8l-.2 .2v.4l.2 .2M59.8 178.1l-.6 .1M45.7 181.4v1.3M45.7 181.9h-.3l-.3 .2 .2 .6h.4M47.8 180.4l.2 .3 .4-.1M58 180.2l-.1 .2 .1 .3"/>
</g>
<path d="M104.4 121.5h.7M104.4 139.3h.7M76.4 152h.8" fill="none" stroke="#a90000" stroke-width=".18"/>
<g fill="#009600" stroke="#009600" stroke-width=".18">
<circle cx="113" cy="39.4" r=".46"/>
<circle cx="121.9" cy="52.1" r=".46"/>
<circle cx="141" cy="39.4" r=".46"/>
<circle cx="132.1" cy="39.4" r=".46"/>
<circle cx="77.5" cy="34.3" r=".46"/>
<circle cx="90.2" cy="94" r=".46"/>
<circle cx="54.6" cy="25.4" r=".46"/>
<circle cx="54.6" cy="50.8" r=".46"/>
<circle cx="73.7" cy="34.3" r=".46"/>
<circle cx="71.1" cy="161.3" r=".46"/>
<circle cx="58.4" cy="157.5" r=".46"/>
<circle cx="105.4" cy="177.8" r=".46"/>
<circle cx="109.2" cy="177.8" r=".46"/>
<circle cx="124.5" cy="147.3" r=".46"/>
<circle cx="153.7" cy="146.1" r=".46"/>
<circle cx="204.5" cy="57.2" r=".46"/>
<circle cx="204.5" cy="35.6" r=".46"/>
<circle cx="210.8" cy="35.6" r=".46"/>
<circle cx="212.1" cy="57.2" r=".46"/>
<circle cx="255.3" cy="121.9" r=".46"/>
</g>
<g font-size="2.8" fill="#840000">
<text x="178" y="190.9">Title:</text>
<text x="187.7" y="190.9">OLED</text>
<text x="197.5" y="190.9">Schematic</text>
</g>
<g font-size="2.1" fill="#840000">
<text x="178" y="184">Sheet:</text>
<text x="178" y="181.2">Team</text>
<text x="185.5" y="181.2">307</text>
<text x="191.6" y="181.2">-</text>
<text x="195.2" y="181.2">Abriana</text>
<text x="178" y="186.7">File:</text>
<text x="184.1" y="186.7">OLEDSch.kicad_sch</text>
<text x="178" y="196.9">KiCad</text>
<text x="178" y="194.1">Size:</text>
<text x="184.7" y="194.1">A4</text>
<text x="185.7" y="196.9">E.D.A.</text>
<text x="193.3" y="196.9">9.0.7</text>
<text x="200" y="194.1">Date:</text>
<text x="207" y="194.1">2026-03-06</text>
<text x="263" y="194.3">Rev:</text>
<text x="263" y="196.9">Id:</text>
<text x="267.1" y="196.9">1/1</text>
<text x="269.4" y="194.3">5/4/2026</text>
</g>
<g font-size="1.8" fill="#840000">
<text x="35" y="11.9">1</text>
<text x="85" y="11.9">2</text>
<text x="135" y="11.9">3</text>
<text x="185" y="11.9">4</text>
<text x="235" y="11.9">5</text>
<text x="285" y="11.9">6</text>
<text x="10.3" y="35.9">A</text>
<text x="285.3" y="35.9">A</text>
<text x="262.8" y="68.3">8</text>
<text x="10.3" y="85.9">B</text>
<text x="285.3" y="85.9">B</text>
<text x="10.3" y="135.9">C</text>
<text x="96.1" y="137.9" transform="rotate(-90 96.1 137.9)">PSRAM</text>
<text x="285.3" y="135.9">C</text>
<text x="10.3" y="185.9">D</text>
<text x="285.3" y="185.9">D</text>
<text x="35" y="199.9">1</text>
<text x="85" y="199.9">2</text>
<text x="135" y="199.9">3</text>
<text x="185" y="199.9">4</text>
<text x="235" y="199.9">5</text>
<text x="285" y="199.9">6</text>
</g>
<g font-size="1.8" fill="#0000c2">
<text x="14.2" y="15.6">Voltage</text>
<text x="22.4" y="15.6">Regulator</text>
<text x="185.3" y="15.6">BOOT/EN</text>
<text x="195.1" y="15.6">Button</text>
<text x="230.1" y="15.9">Connector</text>
<text x="240.8" y="15.9">Layout</text>
<text x="184.6" y="70">Header</text>
<text x="192.4" y="70">Connectors</text>
<text x="230.1" y="84.7">USB-B</text>
<text x="237.9" y="84.7">Connection</text>
<text x="33.6" y="178.9">Note</text>
<text x="39.1" y="178.9">1:</text>
<text x="42.1" y="178.9">Pull</text>
<text x="47" y="178.9">up</text>
<text x="50.5" y="178.9">resistors</text>
<text x="59.9" y="178.9">excluded</text>
<text x="35.4" y="181">on</text>
<text x="37.9" y="183">included</text>
<text x="38.9" y="181">Schematic</text>
<text x="47.1" y="183">in</text>
<text x="49.9" y="181">as</text>
<text x="50" y="183">the</text>
<text x="53.2" y="181">it</text>
<text x="54.2" y="183">I2C</text>
<text x="55.7" y="181">is</text>
<text x="58.4" y="183">OLED.</text>
<text x="58.5" y="181">already</text>
</g>
<g font-size="1.8" fill="#006464">
<text x="52" y="18.6">+12V</text>
<text x="41.2" y="26.3">PWR_FLAG</text>
<text x="93.9" y="27.5">U1</text>
<text x="193.5" y="28.8">SW2</text>
<text x="205.6" y="27">+3.3V</text>
<text x="254.1" y="28.8">J2</text>
<text x="72.7" y="30.1">PWR_FLAG</text>
<text x="85.3" y="35.2">VIN</text>
<text x="87.4" y="30.1">LM2576HVS-3.3</text>
<text x="102.6" y="35.2">FB</text>
<text x="120.7" y="35.2">L1</text>
<text x="143.5" y="35.7">TP1</text>
<text x="191.4" y="31.3">SW_Push</text>
<text x="206.8" y="33.1">10k,</text>
<text x="207" y="31.3">R3</text>
<text x="212" y="33.1">WR: 0.1</text>
<text x="234.8" y="30.1">+12V</text>
<text x="244.4" y="31.3">Conn_02x04_Odd_Even</text>
<text x="50.4" y="39.9" transform="rotate(-90 50.4 39.9)">JP2</text>
<text x="85.3" y="40.2">~{ON}/OFF</text>
<text x="96.1" y="41.7" transform="rotate(-90 96.1 41.7)">GND</text>
<text x="101.3" y="40.2">OUT</text>
<text x="143.5" y="38.2">TestPoint</text>
<text x="154.8" y="38.5">+3.3V</text>
<text x="187.9" y="40.5">Earth</text>
<text x="212.4" y="39.5">TP8</text>
<text x="20.1" y="47.9">Barrel_Jack_Switch</text>
<text x="28" y="45.3">J3</text>
<text x="52.9" y="46.8" transform="rotate(-90 52.9 46.8)">Jumper_2_Bridged</text>
<text x="54.4" y="47.9">Fuse,</text>
<text x="60.6" y="47.9">CR:</text>
<text x="61" y="45.3">F1</text>
<text x="64.9" y="47.9">0.25A</text>
<text x="80" y="45.3">Earth</text>
<text x="115.6" y="42.5">D3</text>
<text x="115.6" y="45">1N5819</text>
<text x="135.9" y="43">C2</text>
<text x="135.9" y="45.6">330</text>
<text x="144.9" y="45.6">10V</text>
<text x="259" y="47.9">Earth</text>
<text x="77.5" y="51.9">C3</text>
<text x="92.7" y="50.4">Earth</text>
<text x="191.4" y="52.9">SW_Push</text>
<text x="193.5" y="50.4">SW5</text>
<text x="205.6" y="48.6">+3.3V</text>
<text x="207" y="52.9">R4</text>
<text x="38.3" y="54.2">Jumper_2_Bridged</text>
<text x="45.2" y="56.7">JP1</text>
<text x="77.5" y="54.5">330</text>
<text x="86.5" y="54.5">VR: 25V</text>
<text x="119.3" y="59.3">Earth</text>
<text x="206.8" y="55">10k,</text>
<text x="212" y="55">WR: 0.1</text>
<text x="233.6" y="56.7">+12V</text>
<text x="248.2" y="58">Conn_02x04_Odd_Even</text>
<text x="257.9" y="55.5">J1</text>
<text x="34.2" y="61.8">Earth</text>
<text x="71.1" y="61.8">Earth</text>
<text x="187.9" y="64.6">Earth</text>
<text x="214.1" y="61.3">TP7</text>
<text x="261.6" y="74.5">Earth</text>
<text x="83" y="88.5">C1</text>
<text x="91.3" y="86.7">+3.3V</text>
<text x="78.5" y="90.5">0.1</text>
<text x="86.9" y="90.5">10V</text>
<text x="207" y="94.8">J5</text>
<text x="207" y="97.4">Conn_01x08_Socket</text>
<text x="249.1" y="99.9">USB_B_Micro</text>
<text x="254.1" y="97.4">J6</text>
<text x="267.8" y="102">+3.3V</text>
<text x="76.2" y="105">Earth</text>
<text x="92.3" y="107.5">U2</text>
<text x="254.2" y="105">VBUS</text>
<text x="92.3" y="110.1">ESP32-S3-WROOM-1</text>
<text x="256.3" y="110.1">D+</text>
<text x="256.3" y="112.6">D-</text>
<text x="78" y="115.2">EN</text>
<text x="91" y="116" transform="rotate(-90 91 116)">3V3</text>
<text x="97.2" y="117.7">RXD0</text>
<text x="97.5" y="115.2">TXD0</text>
<text x="253.6" y="115.8" transform="rotate(-90 253.6 115.8)">Shield</text>
<text x="256.1" y="115.8" transform="rotate(-90 256.1 115.8)">GND</text>
<text x="257.3" y="115.2">ID</text>
<text x="78" y="120.2">IO0</text>
<text x="78" y="122.8">IO1</text>
<text x="78" y="125.3">IO2</text>
<text x="94.5" y="125.3">USB_D-</text>
<text x="97.8" y="120.2">IO17</text>
<text x="97.8" y="122.8">IO18</text>
<text x="46.1" y="129.1">LED</text>
<text x="46.6" y="126.6">D2</text>
<text x="55.9" y="129.1">220,</text>
<text x="60.9" y="126.6">R2</text>
<text x="61.3" y="129.1">WR: 0.1</text>
<text x="78" y="127.9">IO3</text>
<text x="78" y="130.4">IO4</text>
<text x="94.5" y="127.9">USB_D+</text>
<text x="97.8" y="130.4">IO21</text>
<text x="252.7" y="131.7">Earth</text>
<text x="78" y="132.9">IO5</text>
<text x="78" y="135.5">IO6</text>
<text x="97.8" y="132.9">IO35</text>
<text x="97.8" y="135.5">IO36</text>
<text x="154.8" y="137.5">+3.3V</text>
<text x="36.8" y="139.3">Earth</text>
<text x="78" y="138">IO7</text>
<text x="78" y="140.6">IO8</text>
<text x="78" y="143.1">IO9</text>
<text x="97.8" y="138">IO37</text>
<text x="97.8" y="140.6">IO38</text>
<text x="97.8" y="143.1">IO39</text>
<text x="125.6" y="138.8">+3.3V</text>
<text x="127" y="143.1">R10</text>
<text x="156.2" y="141.8">R8</text>
<text x="166" y="141.8">SW_Push</text>
<text x="168.1" y="139.3">SW6</text>
<text x="78" y="145.6">IO10</text>
<text x="78" y="148.2">IO11</text>
<text x="97.8" y="145.6">IO40</text>
<text x="97.8" y="148.2">IO41</text>
<text x="127" y="145.6">10k,</text>
<text x="132.2" y="145.6">WR: 0.1</text>
<text x="156.2" y="144.4">10k,</text>
<text x="161.4" y="144.4">WR: 0.1</text>
<text x="78" y="150.7">IO12</text>
<text x="78" y="153.3">IO13</text>
<text x="78" y="155.8">IO14</text>
<text x="97.8" y="150.7">IO42</text>
<text x="97.8" y="153.3">IO45</text>
<text x="97.8" y="155.8">IO46</text>
<text x="132.9" y="153.3">SW_Push</text>
<text x="135.4" y="151.2">SW8</text>
<text x="143.5" y="154.5">Earth</text>
<text x="172.7" y="151">Earth</text>
<text x="46.5" y="158.3">SDA</text>
<text x="60.2" y="156.1">TP2</text>
<text x="78" y="158.3">IO15</text>
<text x="78" y="160.9">IO16</text>
<text x="97.8" y="158.3">IO47</text>
<text x="97.8" y="160.9">IO48</text>
<text x="38.5" y="167.5" transform="rotate(-90 38.5 167.5)">OLED_AP1</text>
<text x="40.5" y="164.2" transform="rotate(-90 40.5 164.2)">~</text>
<text x="46.5" y="167.2">VCC</text>
<text x="46.6" y="162.2">SCL</text>
<text x="63.3" y="165.5">+3.3V</text>
<text x="72.9" y="165.2">TP3</text>
<text x="91" y="162.1" transform="rotate(-90 91 162.1)">GND</text>
<text x="46.2" y="169.8">GND</text>
<text x="87.6" y="171">Earth</text>
<text x="110.3" y="169.3">+3.3V</text>
<text x="111.8" y="173.6">R7</text>
<text x="50.8" y="174.1">Earth</text>
<text x="111.8" y="176.1">10k,</text>
<text x="117" y="176.1">WR: 0.1</text>
<text x="100.6" y="182">TP6</text>
<text x="115.2" y="183.7">SW_Push</text>
<text x="125.7" y="183.7">Earth</text>
<text x="117.3" y="186.3">SW4</text>
</g>
<g font-size="1.8" fill="#a90000">
<text x="83.1" y="34">1</text>
<text x="106" y="34">4</text>
<text x="250.1" y="34">1</text>
<text x="259" y="34">2</text>
<text x="83.1" y="39.1">5</text>
<text x="106" y="39.1">2</text>
<text x="250.1" y="36.6">3</text>
<text x="250.1" y="39.1">5</text>
<text x="250.1" y="41.7">7</text>
<text x="259" y="36.6">4</text>
<text x="259" y="39.1">6</text>
<text x="259" y="41.7">8</text>
<text x="95" y="43.9" transform="rotate(-90 95 43.9)">3</text>
<text x="34.9" y="50.5">1</text>
<text x="34.9" y="53.1">3</text>
<text x="34.9" y="55.6">2</text>
<text x="253.9" y="60.7">1</text>
<text x="253.9" y="63.2">3</text>
<text x="253.9" y="65.8">5</text>
<text x="262.8" y="60.7">2</text>
<text x="262.8" y="63.2">4</text>
<text x="262.8" y="65.8">6</text>
<text x="253.9" y="68.3">7</text>
<text x="201.9" y="86.1">1</text>
<text x="201.9" y="88.6">2</text>
<text x="201.9" y="91.2">3</text>
<text x="201.9" y="93.7">4</text>
<text x="201.9" y="96.3">5</text>
<text x="201.9" y="98.8">6</text>
<text x="201.9" y="101.3">7</text>
<text x="201.9" y="103.9">8</text>
<text x="260.9" y="103.9">1</text>
<text x="89.9" y="111.2" transform="rotate(-90 89.9 111.2)">2</text>
<text x="74.9" y="119.1">27</text>
<text x="75.5" y="114">3</text>
<text x="102.8" y="114">37</text>
<text x="102.8" y="116.6">36</text>
<text x="102.8" y="119.1">10</text>
<text x="252.5" y="118.8" transform="rotate(-90 252.5 118.8)">6</text>
<text x="255" y="118.8" transform="rotate(-90 255 118.8)">5</text>
<text x="260.9" y="114">4</text>
<text x="74.9" y="121.7">39</text>
<text x="74.9" y="124.2">38</text>
<text x="102.8" y="121.7">11</text>
<text x="102.8" y="124.2">13</text>
<text x="74.9" y="126.7">15</text>
<text x="75.5" y="129.3">4</text>
<text x="75.5" y="131.8">5</text>
<text x="102.8" y="126.7">14</text>
<text x="102.8" y="129.3">23</text>
<text x="102.8" y="131.8">28</text>
<text x="75.5" y="134.4">6</text>
<text x="75.5" y="136.9">7</text>
<text x="102.8" y="134.4">29</text>
<text x="102.8" y="136.9">30</text>
<text x="74.9" y="139.4">12</text>
<text x="74.9" y="142">17</text>
<text x="102.8" y="139.4">31</text>
<text x="102.8" y="142">32</text>
<text x="74.9" y="144.5">18</text>
<text x="74.9" y="147.1">19</text>
<text x="74.9" y="149.6">20</text>
<text x="102.8" y="144.5">33</text>
<text x="102.8" y="147.1">34</text>
<text x="102.8" y="149.6">35</text>
<text x="74.9" y="152.1">21</text>
<text x="74.9" y="154.7">22</text>
<text x="102.8" y="152.1">26</text>
<text x="102.8" y="154.7">16</text>
<text x="51.4" y="157.2">1</text>
<text x="51.4" y="161">2</text>
<text x="75.5" y="157.2">8</text>
<text x="75.5" y="159.8">9</text>
<text x="102.8" y="157.2">24</text>
<text x="102.8" y="159.8">25</text>
<text x="51.4" y="166.1">3</text>
<text x="89.9" y="164.5" transform="rotate(-90 89.9 164.5)">1</text>
<text x="51.4" y="168.7">4</text>
</g>
<g font-size="1.8" fill="#0f0f0f">
<text x="213.3" y="35.2">BOOT</text>
<text x="269.2" y="33.9">Tx0</text>
<text x="215.8" y="56.8">EN</text>
<text x="270.5" y="60.6">Rx0</text>
<text x="189.8" y="86">GPIO21</text>
<text x="189.8" y="88.6">GPIO14</text>
<text x="189.8" y="93.6">GPIO12</text>
<text x="189.8" y="91.1">GPIO13</text>
<text x="189.8" y="96.2">GPIO11</text>
<text x="189.8" y="103.8">GPIO17</text>
<text x="67.3" y="114">EN</text>
<text x="110.5" y="114">Tx0</text>
<text x="260.9" y="109">3 GPIO19</text>
<text x="260.9" y="111.5">2 GPIO20</text>
<text x="67.3" y="119">BOOT</text>
<text x="110.5" y="116.5">Rx0</text>
<text x="110.5" y="124.1">GPIO20</text>
<text x="110.5" y="129.2">GPIO21</text>
<text x="110.5" y="126.7">GPIO19</text>
<text x="67.8" y="141.9">GPIO17</text>
<text x="62.8" y="147">GPIO11</text>
<text x="64" y="149.5">GPIO12</text>
<text x="64" y="154.6">GPIO14</text>
<text x="64" y="152.1">GPIO13</text>
</g>
</svg>
